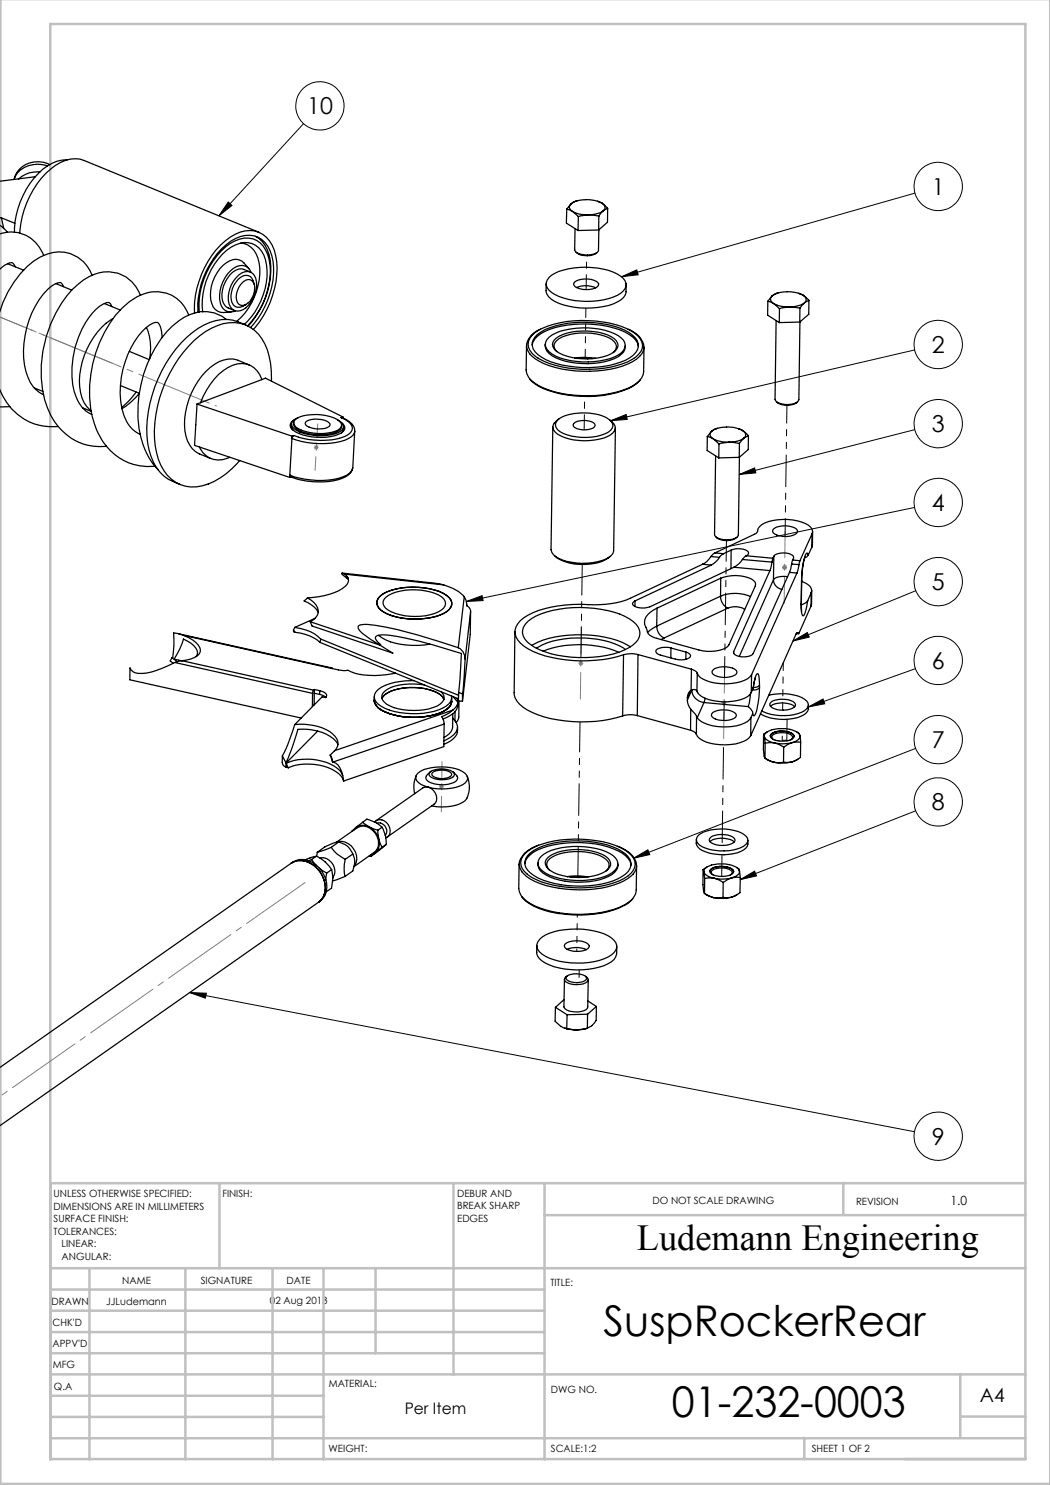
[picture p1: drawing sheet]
<svg xmlns="http://www.w3.org/2000/svg" width="210mm" height="297mm" viewBox="0 0 210 297" stroke-linecap="round" stroke-linejoin="round" font-family="sans-serif">
<g fill="none" stroke="#808080" stroke-width=".2">
<path d="M62.8 89.5h.9M62.9 89.1l.7 .7M63.3 88.9v1.1M63.6 89.1l-.7 .7M156.4 113.5h1M156.6 113.1l.7 .7M156.9 113v1M157.3 113.1l-.7 .7M115.6 132.6h1.1M115.8 132.3l.7 .7M116.2 132.1v1M116.5 132.3l-.7 .7"/>
<path d="M87.8 157.4h1M87.9 157l.8 .7M88.3 156.9v1M88.7 157l-.8 .7M144.3 140.5h1M144.5 140.2l.7 .7M144.8 140v1M145.2 140.2l-.7 .7"/>
</g>
<g fill="none" stroke="#000" stroke-width=".2">
<path d="M60.7 24.7l-16.9 18.5M183 38.6l-58.7 16.7M45.6 40.4l.8 .7-2.6 2.1zM124.3 55.3l3.1-1.3 .2 1zM183 70l-60.9 14.1M122.1 84.1l3.1-1.2 .2 1zM147.8 94.9l3.1-1.3 .3 1zM183 85.9l-35.2 9M182.9 101.5l-89.6 18.8M183.2 118.1l-24.6 10.1M93.3 120.3l3.1-1.2 .2 1zM158.6 128.2l2.9-1.7 .4 .9z"/>
<path d="M183.1 133.7l-21.4 7.7M161.7 141.4l2.9-1.6 .4 1zM183.1 149.7l-56.4 22M126.7 171.7l2.9-1.7 .4 .9zM148 175.9l2.9-1.7 .4 1zM183.1 162.2l-35.1 13.7M37.9 198.5l3.4 .1-.2 1zM37.9 198.5l145 27.8"/>
<circle cx="64" cy="21.2" r="4.8"/>
<circle cx="187.6" cy="37.3" r="4.8"/>
<circle cx="187.6" cy="68.9" r="4.8"/>
<circle cx="187.6" cy="84.7" r="4.8"/>
<circle cx="187.6" cy="100.5" r="4.8"/>
<circle cx="187.6" cy="116.3" r="4.8"/>
<circle cx="187.6" cy="132.1" r="4.8"/>
<circle cx="187.6" cy="147.9" r="4.8"/>
<circle cx="187.6" cy="160.4" r="4.8"/>
<circle cx="187.6" cy="227.2" r="4.8"/>
</g>
<g fill="none" stroke="#c0c0c0" stroke-width=".5">
<path d="M.1 -.1v296.9h209.9v-296.9M10.1 4.8h195v287h-195zM43.9 236.6v17M90.7 236.6v38.3M108.9 236.6v55.3M168.7 236.6v6.3M205.1 236.6h-195v55.3M10.1 253.6h195M10.1 257.9h98.8M17.9 253.6v38.3M37.1 253.6v38.3M54.5 253.6v38.3"/>
<path d="M64.7 253.6v38.3M75.1 253.6v17M108.9 243h96.2M10.1 270.6h98.8M10.1 266.4h98.8M10.1 262.1h98.8M10.1 279.1h54.6M10.1 274.9h195M192.1 274.8v12.7M10.1 287.7h195M10.1 283.4h54.6M160.9 287.5v4.3"/>
<path d="M192.1 283.3h13"/>
</g>
<path d="M157 106.2l-.2 14.5M116.1 139.8l.2-14.4M144.9 133.3l-.2 14.4" fill="none" stroke="#808080" stroke-width=".2" stroke-dasharray="15.2 1.3 1.3 1.3" stroke-dashoffset="9.9"/>
<path d="M23 72.9l-23.1-9.5" fill="none" stroke="#808080" stroke-width=".2" stroke-dasharray="15.2 1.3 1.3 1.3" stroke-dashoffset="-.5"/>
<path d="M43.3 81.2l-43.3-17.8" fill="none" stroke="#808080" stroke-width=".2" stroke-dasharray="15.2 1.3 1.3 1.3" stroke-dashoffset="-1.6"/>
<path d="M63.5 84.8l-.5 9.3" fill="none" stroke="#808080" stroke-width=".2" stroke-dasharray="15.2 1.3 1.3 1.3" stroke-dashoffset="12.5"/>
<path d="M61 176.5l-61.1 42.8" fill="none" stroke="#808080" stroke-width=".2" stroke-dasharray="15.2 1.3 1.3 1.3" stroke-dashoffset="1"/>
<path d="M88.4 152.3l-.1 10.1" fill="none" stroke="#808080" stroke-width=".2" stroke-dasharray="15.2 1.3 1.3 1.3" stroke-dashoffset="12.1"/>
<path d="M124.3 55.3l3.1-1.3 .2 1zM122.1 84.1l3.1-1.2 .2 1zM147.8 94.9l3.1-1.3 .3 1zM93.3 120.3l3.1-1.2 .2 1zM158.6 128.2l2.9-1.7 .4 .9zM161.7 141.4l2.9-1.6 .4 1zM126.7 171.7l2.9-1.7 .4 .9zM37.9 198.5l3.4 .1-.2 1zM148 175.9l2.9-1.7 .4 1zM45.6 40.4l.8 .7-2.6 2.1z" fill="#000"/>
<g fill="none" stroke="#000" stroke-width=".25">
<path d="M7.1 35.3l-7.2 1M8 34.4a5.3 5.3 0 0 0-4.3 1.4M10 32.9a4.9 4.9 0 0 0-7.2 3 5 5 0 0 1 6.4-2.8l.3 .1M13.4 32a8.3 8.3 0 0 0-6.6 3.6 17.3 17.3 0 0 0-3.9 10.9M-.1 46.8a6.8 6.8 0 0 1 8.8 4.3M-.1 45l1.5 1.4M0 43.6h.3M.3 43.6l2.7 1.1M.3 43.6l.4 2M1.5 52.7l3.2 1.3M3 53.4l-.4-.7a.91 .91 0 0 0-1.2 .1l-1.5 1.1M11.2 56.7l3.2 1.3"/>
<path d="M12.7 57.3l-.6-.8a3.3 3.3 0 0 0-2.6 1.4 18.3 18.3 0 0 0-4.3 16.5 6.2 6.2 0 0 0 3.5 4.5M18.4 55.1a7 7 0 0 0-10.5-3.6 18.5 18.5 0 0 0-8 10.8M28.1 59.1a7 7 0 0 0-10.2-3.8 16.1 16.1 0 0 0-6.7 7.2 23.5 23.5 0 0 0-1.7 19.2 11.2 11.2 0 0 0 11.8 7.5M47.2 55.5a2.37 2.37 0 0 1 3.3-.8 4.2 4.2 0 0 1 .2 4.9 3.9 3.9 0 0 1-3.3 2.6 2.33 2.33 0 0 1-1.8-2.8 6.5 6.5 0 0 1 1.6-3.9zM48.2 48.6a4.2 4.2 0 0 1 3.6 4 13.2 13.2 0 0 1-4.4 11.6M48.2 56.8a1.65 1.65 0 0 1 2.2-.6 3.2 3.2 0 0 1-.4 4 1.74 1.74 0 0 1-2.2 .7 2.97 2.97 0 0 1 0-3.5zM49.8 53.7a3 3 0 0 0-3.2-1.8 7.1 7.1 0 0 0-4.5 6.3 4 4 0 0 0 1.5 4.1l1.1 .2 1.5-.1M50.1 54.4a2.98 2.98 0 0 0-4.6 1.3 5.3 5.3 0 0 0-.7 5.2l.4 .4 1.7 .8M50.2 54.5a2.13 2.13 0 0 0-3.5-.8 6.9 6.9 0 0 0-2.4 7.5 2.09 2.09 0 0 0 2.8 1M50.8 56.9a1.86 1.86 0 0 0-1.6-1.8 3.8 3.8 0 0 0-2.9 3.4 2.2 2.2 0 0 0 1.2 3 2.65 2.65 0 0 0 1.7-.6M51.1 47.3a6.5 6.5 0 0 1 3.1 5.9 17.1 17.1 0 0 1-4.6 12M51.8 46.5l-35-14.4a6.1 6.1 0 0 0-5.7 1 18.4 18.4 0 0 0-7.1 13.6"/>
<path d="M109.2 56.8a2.88 2.88 0 0 0 1.7 3.5 15.9 15.9 0 0 0 12.6 .1 2.8 2.8 0 0 0 1.7-3.4M109.8 55.5a8.3 8.3 0 0 1 5.1-1.9 14.4 14.4 0 0 1 9.2 1.6 1.88 1.88 0 0 1 1.1 1.7 1.88 1.88 0 0 1-1 1.7 14.8 14.8 0 0 1-11.5 1 4.5 4.5 0 0 1-3.4-2.6v-.5zM113.3 41.8l1.2 .5M113.3 41.8v2.8l2.3 1.5M114.2 40.7a.88 .88 0 0 0-.3 .9 .88 .88 0 0 0 .6 .7M114.2 40.7l-.9 1.1M114.5 42.3l1.2 1M114.5 42.3a5.7 5.7 0 0 0 3.2 .7M114.9 56.5a4.3 4.3 0 0 1 4.7 0l.1 .3a1.24 1.24 0 0 1-1.2 1 4 4 0 0 1-3.7-.8l-.1-.2zM115 45.7l-.1 4.2a1.2 1.2 0 0 0 1.3 1 4.2 4.2 0 0 0 3.3-.5l.2-.2 .1-4.2M115.1 40.2l-.9 .5M115.2 50.4a3.6 3.6 0 0 0 4.2 .1"/>
<path d="M115.3 57.5l.3-.1a4.7 4.7 0 0 1 3.5 .2M115.4 40.2l-.3 .1M115.7 43.3l-.1 2.8M117.7 43l-2 .3M117.7 43l2.1 .2M119.5 40.2l.2 .1M119.7 40.4l.7 .2M119.7 46l-4.1 .1M119.8 43.2l-.1 2.8M120.4 40.6a.86 .86 0 0 1 .6 .7 .86 .86 0 0 1-.4 .9M120.4 40.6a6.6 6.6 0 0 0-6.2 .1M120.4 40.6l1.1 1.1"/>
<path d="M120.6 42.2a5.2 5.2 0 0 1-2.9 .8M120.6 42.2l-.8 1M121.5 41.7l-.9 .5M121.5 41.7v2.7l-1.8 1.6M154.4 59.2a.91 .91 0 0 0 .3 1.5M154.4 59.2l-.8 1.1M155.3 58.7l-.9 .5M155.6 58.6l-.3 .1M159.7 58.7h.2M159.9 58.8l.7 .3M160.6 59.1a.88 .88 0 0 1 .3 1.5M160.6 59.1a6.6 6.6 0 0 0-6.2 .1"/>
<path d="M160.6 59.1l1.2 1M0 77.9a11.2 11.2 0 0 0 11.6 7.4M6.9 77.6l1.7 .7M20.9 60.7l3.2 1.3M22.4 61.3l-.3-.5-.4-.3a4.7 4.7 0 0 0-3.2 2.1 18.6 18.6 0 0 0-3.7 15.6 6.6 6.6 0 0 0 3.5 4.7M22.6 63.7a15.2 15.2 0 0 0-6.5 14.9 5.5 5.5 0 0 0 2.1 3.5M24.1 77.1l3.8 1.6a13.1 13.1 0 0 1-3.5 3M25.9 70.3l3.9 1.6M27.2 78.4a12.9 12.9 0 0 1-2.9 3.1M29.3 65.5a10.7 10.7 0 0 1 .6 6.3M32.4 67.5l-.4-2.3a.86 .86 0 0 0-.5-.7 .86 .86 0 0 0-.9 .1 12.7 12.7 0 0 0-5.6 7.7 15.9 15.9 0 0 0 .3 12l.3 .4a5.2 5.2 0 0 0 2.4 2.2M37.7 63a7 7 0 0 0-10.3-3.7 18 18 0 0 0-7.5 9.2 22.5 22.5 0 0 0-.2 18.2 11.1 11.1 0 0 0 11.3 6.5"/>
<path d="M38.9 62.6a18.1 18.1 0 0 1 7.2-15.2 5.4 5.4 0 0 1 7.8 .8 11.8 11.8 0 0 1 1 9.5 18.7 18.7 0 0 1-4.2 8.2M39.6 62.5a16.7 16.7 0 0 1 6.6-14.3 5 5 0 0 1 7.4 1 12 12 0 0 1 .4 9.5 17.2 17.2 0 0 1-3.9 6.8M39.9 62.4a15.7 15.7 0 0 1 6.2-13.7 4.7 4.7 0 0 1 6.5 .5 10.4 10.4 0 0 1 .9 8.9 15.6 15.6 0 0 1-4 7.1M40.6 62.4a14 14 0 0 1 5.6-12.9 4.2 4.2 0 0 1 6.6 1.5 13.1 13.1 0 0 1-2.6 12.5l-1.3 1.4M45.3 63.9a7.4 7.4 0 0 0-9.5 .3 21.7 21.7 0 0 0-7.6 12.8 20 20 0 0 0 1.8 14.9l1.7 2.1M49.1 65a8.6 8.6 0 0 0-9.5 .7 25.4 25.4 0 0 0-10.1 18.2 13.9 13.9 0 0 0 2.5 10.5 8.4 8.4 0 0 0 4 2.5M49.8 73a6.6 6.6 0 0 0-5-1 11.5 11.5 0 0 0-6.5 6.6 12.8 12.8 0 0 0-.8 9.6 4.6 4.6 0 0 0 2.4 2.6l2.3 .9M52.4 75.9a4.3 4.3 0 0 0-6.8-2.4 13.2 13.2 0 0 0-5.5 7M52.4 75.9l-12.3 4.6M52.4 75.9l.7-.3 15.5 7.8M54.3 76.2a14.1 14.1 0 0 0-2.6-9.4 7.3 7.3 0 0 0-9.4-1.2 22.7 22.7 0 0 0-9.8 12.3 20.3 20.3 0 0 0-.3 15.2 7.1 7.1 0 0 0 9.5 3.7 15.8 15.8 0 0 0 6.2-4.7M105.3 69.1l-.1 4.9a3.8 3.8 0 0 0 2.5 3.1 23.3 23.3 0 0 0 18.8 .1 3.9 3.9 0 0 0 2.2-2.9l.1-4.9"/>
<path d="M106 75.8a7 7 0 0 0 2.8 2M106 67.4a2.49 2.49 0 0 0 .3 3.8 15.1 15.1 0 0 0 8.8 3 19.8 19.8 0 0 0 12.2-2.4 2.68 2.68 0 0 0 .8-4.1M106.4 67.1l.5-.5a17.4 17.4 0 0 1 10.7-2.5 17.7 17.7 0 0 1 9.4 2.6 2.65 2.65 0 0 1 .7 4.1l-.5 .6a17.7 17.7 0 0 1-10.7 2.5 18.1 18.1 0 0 1-9.4-2.6 2.65 2.65 0 0 1-.7-4.2zM106.4 69a3.8 3.8 0 0 1 2.6-2.7 21.5 21.5 0 0 1 16 .1 4.6 4.6 0 0 1 2.6 2.7l.1 .2M107.5 66.9a13.3 13.3 0 0 1 7.4-2.4 20.2 20.2 0 0 1 10.9 2 3.3 3.3 0 0 1 1.9 2.9 4.7 4.7 0 0 1-3.6 3 21.6 21.6 0 0 1-15-.5 4.6 4.6 0 0 1-2.6-2.7 2.5 2.5 0 0 1 1-2.3zM107.9 65.9l-1.1 .7-.7 .7M109 77.8a23.8 23.8 0 0 0 16.4 0M109 68.9v.3a2.84 2.84 0 0 0 2.2 2.4 15.7 15.7 0 0 0 12.5-.3 2.4 2.4 0 0 0 1.4-2.2M109.9 67.4a12.8 12.8 0 0 1 8.9-1.7 9.6 9.6 0 0 1 5.9 2.3 1.99 1.99 0 0 1-1 3 15.9 15.9 0 0 1-11.6 .6 3.8 3.8 0 0 1-3.1-2.7l.4-1zM110.9 68a9.1 9.1 0 0 1 6.7-1.8 8.7 8.7 0 0 1 5.7 2 1.68 1.68 0 0 1-1.1 2.6 12.5 12.5 0 0 1-10.9-.6 1.52 1.52 0 0 1-.4-2.2zM111.4 70.3a1.48 1.48 0 0 1 .4-2.5 12 12 0 0 1 10.6 .1 1.46 1.46 0 0 1 .3 2.6M114.9 71.6a13.7 13.7 0 0 1 4.2 0"/>
<path d="M115.5 71.7h3M125.8 65.9a6.8 6.8 0 0 1 2.3 1.7M128 76.2l-.8 .6-1.6 1M153.6 60.3l1.1 .4M153.6 60.3l-.1 2.7 2.4 1.5M154.7 60.7l1.2 1M154.7 60.7a5.9 5.9 0 0 0 3.2 .7M155.9 61.7v2.8M157.9 61.4l-2 .3M157.9 61.4l2.1 .2M160 61.6l-.2 18.3a2.07 2.07 0 0 1-2.2 1 2.51 2.51 0 0 1-2.6-1l.2-15.8M160.9 60.6a5.2 5.2 0 0 1-3 .8"/>
<path d="M160.9 60.6l-.9 1M161.8 60.1l-.9 .5M161.8 60.1l-.1 2.8-1.8 1.5-4 .1M2 81.3l-2.1 .1M16.5 81.6l1.7 .7M39.4 80.8l19 6.4M39.4 80.8l-.5 8.3 19.1 6.4M39.9 89.4a4.2 4.2 0 0 0 6.1 2.1M40.1 80.5l-.7 .3M58 95v.5M58.2 95.4l-.2 .1M58.3 84.8a1.14 1.14 0 0 0 .3 1.2"/>
<path d="M58.4 87.7l-.4 7.3M58.4 87.2v.5M58.7 84a1.1 1.1 0 0 0-.7 1 1.1 1.1 0 0 0 .6 1 10.8 10.8 0 0 0 9.6 .6 1.09 1.09 0 0 0 .8-1 1.09 1.09 0 0 0-.6-1M58.7 84.5a1.37 1.37 0 0 0 .9 1.5 10 10 0 0 0 8 .3 1.1 1.1 0 0 0 .7-1.2M58.8 87.1l-.2 .1-.2 .5M58.8 87.1l-.4 .1M59 84a6.4 6.4 0 0 1 4.3-1.1l1 .1a5.5 5.5 0 0 1 3.9 1.6 1.01 1.01 0 0 1-.6 1.4 9.6 9.6 0 0 1-8.4-.6 .93 .93 0 0 1-.2-1.4zM59.6 83.5a1.35 1.35 0 0 0-1.1 1.9 8.2 8.2 0 0 0 6 1.7 5.6 5.6 0 0 0 4-1.2 1.32 1.32 0 0 0-.9-1.9M61.1 84.5a4.3 4.3 0 0 1 4.7 0l.2 .3a.94 .94 0 0 1-1 .9l-.6 .1a4.4 4.4 0 0 1-3.3-.8zM68.2 83.5a3.2 3.2 0 0 1 2.7 2.3v.4M68.2 83.5a3.2 3.2 0 0 1 2.3 2.2 2.98 2.98 0 0 1-2.6 2 16 16 0 0 1-9.1-.6M68.6 83.4l-.4 .1"/>
<path d="M68.6 83.4v.2M68.7 85.4a1.24 1.24 0 0 1-.4 1.2M70.5 93.6a2.54 2.54 0 0 1-2.1 2.1 15.2 15.2 0 0 1-10.4-.4v-.3M70.9 86.2a1.79 1.79 0 0 1-1.2 1.5 15.8 15.8 0 0 1-11.3 0M70.9 86.2l-.3 7.4a2.37 2.37 0 0 1-2.1 1.8 16.4 16.4 0 0 1-10.5-.4M110.6 85.4l-.4 24.5a2.75 2.75 0 0 0 2.3 2.1 12.2 12.2 0 0 0 9.3-.5 1.63 1.63 0 0 0 .9-1.4l.4-24.5M111.7 83.8a10.6 10.6 0 0 1 10.1 .1 1.37 1.37 0 0 1 .8 1.3 1.37 1.37 0 0 1-.9 1.2 11.1 11.1 0 0 1-9.7 0 1.43 1.43 0 0 1-.9-1.2 1.43 1.43 0 0 1 .6-1.4zM111.8 83.8l-.5 .3a1.5 1.5 0 0 0-.7 1.4 1.5 1.5 0 0 0 .9 1.3 11.8 11.8 0 0 0 10.6 .2 1.49 1.49 0 0 0 .2-2.7l-.4-.3M114.7 84.7a3.6 3.6 0 0 1 4.3 .1v.3a2.41 2.41 0 0 1-2.5 .9 1.96 1.96 0 0 1-1.9-1zM141.5 87.3l1.1 .4M141.5 87.3l-.1 2.8 2.4 1.5M142.3 86.2a.88 .88 0 0 0 .3 1.5"/>
<path d="M142.3 86.2l-.8 1.1M142.6 87.7l1.2 1.1M142.6 87.7a6.4 6.4 0 0 0 3.2 .7M143.1 91.2l-.2 15.7a2.51 2.51 0 0 0 2.6 1.1 2.07 2.07 0 0 0 2.2-1l.2-15.6M143.2 85.7l-.9 .5M143.5 85.7l-.3 .1M143.8 88.8v2.8M145.8 88.4l-2 .4M145.8 88.4l2.1 .3M147.6 85.7l.2 .1M147.8 85.8l.7 .3M147.8 91.5l-4 .1"/>
<path d="M147.9 88.7l-.1 2.8M148.5 86.1a.88 .88 0 0 1 .3 1.5M148.5 86.1a6.6 6.6 0 0 0-6.2 .1M148.5 86.1l1.2 1M148.8 87.6a5.2 5.2 0 0 1-3 .8M148.8 87.6l-.9 1.1M149.7 87.1l-.9 .5M149.7 87.1l-.1 2.8-1.8 1.6M155.3 80.4a3.5 3.5 0 0 0 4.2 0M61.5 119.6a2.89 2.89 0 0 1 2 3.5l-.8 .9-.6 .4M61.5 119.6l-.7 .6a4.7 4.7 0 0 1 2.8 2.3M68.4 114.6l18.2 2 2.1 .4"/>
<path d="M68.9 114.8a1.4 1.4 0 0 1 .8 1.3 1.4 1.4 0 0 1-.7 1.2 13.5 13.5 0 0 1-7.5 2.3M68.9 114.8l-.6-.1 1.4 1.2M68.9 114.8l19.8 2.2M69.5 115.5l-.2-.2 .3 .3M76.1 119.1a12.4 12.4 0 0 1 8.7-1.5 7.5 7.5 0 0 1 5.4 2.4 2.07 2.07 0 0 1-1.5 2.7 14.8 14.8 0 0 1-12-.3 1.89 1.89 0 0 1-.6-3.3zM77.2 119.4a10.5 10.5 0 0 1 8.1-1.2 4.7 4.7 0 0 1 3.7 2.1 1.74 1.74 0 0 1-1.3 2.1 12.1 12.1 0 0 1-10.1-.4 1.48 1.48 0 0 1-.4-2.6zM88.7 117a8.7 8.7 0 0 1 4.2 2.3M92.9 119.3l.3 .7 .1 1.1M92.9 119.3l-1.2 10.2M110.9 111.2a9.6 9.6 0 0 0 8.1 1.5l1.6-.5 1.4-.9M140.5 112.9l-14.5 6.8a20.1 20.1 0 0 1-9.8 1.2 21.4 21.4 0 0 0-11.5 2.7 3.1 3.1 0 0 0-1.2 4.4 10.8 10.8 0 0 0 6.8 3.5 28.1 28.1 0 0 0 14.4-.6M140.5 112.9l1.7 .1"/>
<path d="M142.2 111.3a3.8 3.8 0 0 1-1.7 1.6M142.2 111.3l1.7 .2M142.2 113l-15.2 7.2M143 110.6l-.8 .7M143 110.6l1.7 .1M143.2 107.4a3.5 3.5 0 0 0 4.2 .1M143.9 111.5l-.8 .9-.9 .6M144.1 119.2a2.74 2.74 0 0 0 1.5 2.4M144.1 119.2a7.8 7.8 0 0 1 6 .1M144.1 119.2l-12.8 6M144.1 115.6a7.6 7.6 0 0 1 6.6 .5l.3 .3 .1 .8-5.3 11.7a4.3 4.3 0 0 1-3.6 1.4l-2.4-.3-8.5-2.3a2.18 2.18 0 0 1-2-2.1 2.24 2.24 0 0 1 .8-3.2l1.3-.8M144.1 115.6l-12.7 6"/>
<path d="M144.1 115.6v3.6M144.7 110.7l-.8 .8M146.2 110a3.5 3.5 0 0 1 3.5 .4l-.1 .5-.3 .3M146.2 110l-1.5 .7M146.2 110v3.7M146.8 113.4l-16.8 8a3.6 3.6 0 0 1-3.5-.5v-.3l.5-.4M146.8 113.4l7.2 .7M148.5 111.9a4.4 4.4 0 0 1-1.7 1.5M148.5 111.9l5.9 .5M149.3 111.2l-.8 .7M149.3 111.2l5.3 .5M154 114.1l-7.3 16.2"/>
<path d="M154.4 112.4l-.4 1.7M154.6 111.7l-.2 .7M154.7 116a2.04 2.04 0 0 0 1.7 1.9M154.7 116l-6.9 15.3M154.8 111.3a3.1 3.1 0 0 1 2.9-.6 .94 .94 0 0 1 1 .9l-.2 .4M154.8 111.3l-.1 4.7M154.8 111.3l-.2 .4M154.8 105.7a4.5 4.5 0 0 1 4.5 .1l.2 .3a.96 .96 0 0 1-1 1 4.5 4.5 0 0 1-3.9-.6v-.6zM157.5 115.4l-.4-.1a2.94 2.94 0 0 0-2.4 .7M157.9 114.5l-7.3 16.2a3.2 3.2 0 0 1-3.7 .2l-.2-.6M157.9 114.5l1.5 .1M158.3 112.8l-.4 1.7"/>
<path d="M158.3 112.8l1.5 .1M158.5 112l-.2 .8M158.5 112l1.5 .1M159.4 114.6l-9.1 20.3M159.8 112.9l-.4 1.7M160 112.1l-.2 .8M160.3 116.3a2.71 2.71 0 0 1 2 1.8l-.1 .4M160.3 116.1l-.1 4.8M161 111.4a14.1 14.1 0 0 0-.7 4.7M161.6 111l-.2-.4a5.5 5.5 0 0 0-.9 3l-.2 2.6v-.1M161.6 111l-.3 .4-.4 .2M162.2 118.5v2.7"/>
<path d="M162.2 118.5l-.7 1.7M162.3 118.1l-.1 3.1M162.4 109.4l-.8 1.6M162.4 106.7a1.4 1.4 0 0 0-.7-1.6 10.3 10.3 0 0 0-9.4-.2 1.66 1.66 0 0 0-.8 1.5l-.6 .5-7.9 3.7M162.4 106.7l-2.4 5.4M162.4 106.7v2.7M162.5 106.3l-.1 3.1M34.4 131.5l-.4 .7 .6 .5M34.4 131.5h.1M34.8 131.8l.6 .6M34.8 131.8l1.5 .3M35 132.5l-2.6 1.2a8.7 8.7 0 0 1-5.3 .9l-.5-.2-.6-.8v2.4l34.3 7.6"/>
<path d="M35 132.5l27.5 6.2M35.7 126.7l30.7 6.9M36.4 132.1l-1.4 .4M36.4 132.1l26.4 5.9M36.8 127.1a4.7 4.7 0 0 1 3.3 2.8 1.62 1.62 0 0 1-1.2 1.6l-1.5 .5-1 .1M36.8 127.1l-2.1-.5a20.2 20.2 0 0 1-.2 5l-.1-.1M36.8 127.1l29.4 6.6M39.2 131.3a1.48 1.48 0 0 0-.5-2.2l-.5-.4-1.5-.9a14.7 14.7 0 0 1-1.9 4M58.7 126l.3 .5M58.7 126v.3l.3 .2M58.9 125.5a8.2 8.2 0 0 1 5.2 2.3M58.9 125.5l-.2 .5"/>
<path d="M59 126.5a8.5 8.5 0 0 1 5 2M62.1 124.4l.3 .8 16.2 5.4-2.6-1.6M62.1 124.4l13.9 4.6M62.5 138.7v2.6M62.8 138l-.3 .7M62.9 137.9l1.1 .2M62.9 137.9l-.1 .1M62.9 137.9v.7M62.9 138.6l1 .3M62.9 138.6l-.1 2.4M63 123.7l-4.1 1.8M63.9 138.9l1.3 .6"/>
<path d="M64 138.1l.7 .3a.69 .69 0 0 1 .5 1.1l-.8-.1-5.5 5.5M64 138.1l-.1 .8M64 128.5l27.7 11.3M64.1 127.8l-.1 .7M64.1 127.8l27.6 11.3M66.2 133.7l2.5 .4h.9a13.7 13.7 0 0 0 8.9 .7l.6-.2M66.2 133.7l.2-.1 .1 .1M74.9 139.3a2.34 2.34 0 0 0 1.3 2.7 15.2 15.2 0 0 0 12.4 .3 2.52 2.52 0 0 0 1.7-2.7M75.7 127.1a10.6 10.6 0 0 0 6.8 2l3.5-.3M76 129l-3.5-2.3-.5-.5-.4-.5v-.4a1.11 1.11 0 0 1 1.2-.4 30.1 30.1 0 0 1 6.6 1l4.1 1.1 8.2 2.5M76.2 129a1.83 1.83 0 0 1-1.1-1.6 1.52 1.52 0 0 1 1.3-.4l3.2 .3a91.4 91.4 0 0 1 12.7 3.4l-.6 7.8M76.4 139.7a4.3 4.3 0 0 1 3.4-1.9 11.6 11.6 0 0 1 8.3 1.2l.7 .9"/>
<path d="M82.8 136.1a11.7 11.7 0 0 0-7.2 1.8 1.77 1.77 0 0 0 0 2.9 12.2 12.2 0 0 0 7.9 1.9 10 10 0 0 0 6.3-1.9 1.74 1.74 0 0 0 .5-1.6M84.9 137a12.2 12.2 0 0 0-7.4 .9 1.59 1.59 0 0 0-1.1 1.4 1.59 1.59 0 0 0 1 1.6 12 12 0 0 0 10.6-.1 1.44 1.44 0 0 0 .2-2.4M90.6 139.3l1 1.2a2.46 2.46 0 0 1-1 1.5M91.4 139.7l.2 .5M91.7 129.5a2.41 2.41 0 0 1 1.3 2.3M91.7 138.5l.8 .3M91.7 138.5v1.7h.8M92.5 138.8v1.4M93 131.8l-.5 7M93.3 121.1a1.34 1.34 0 0 1 .8 1.2M93.3 120.9v.2M94.1 122.3v4.6l-1.6 13.3"/>
<path d="M94.1 122.3l-1.1 9.5M103 126.3l-.2 12.2a4.2 4.2 0 0 0 2.6 3.5 25.9 25.9 0 0 0 15.1 2.1l4-.9M105.6 124.2a15.9 15.9 0 0 1 9-2.7 23.4 23.4 0 0 1 10.4 1.8 5.3 5.3 0 0 1 2.9 2.8 3.2 3.2 0 0 1-2.2 3.5 22 22 0 0 1-12.8 1.7 12.2 12.2 0 0 1-7.9-3.5 2.55 2.55 0 0 1 .6-3.6zM106.3 129.1a20.6 20.6 0 0 1 11.8-2.1l1.4 .2a15.7 15.7 0 0 1 6.6 2.2M107.3 129.6a17.6 17.6 0 0 1 10.9-1.9 13.8 13.8 0 0 1 6.9 2.2M108.6 130.2a21 21 0 0 1 15.2 .3M124.7 130.9l-.2 12.3M127 120.2v1.1M127.6 130.9a5.5 5.5 0 0 0-2.9 0M127.6 130.9l10.7 2.9M127.6 130.9l-.1 12.2M131.3 125.2a2.58 2.58 0 0 0 1.5 2.4"/>
<path d="M131.3 125.2l-1.8 1.3M131.4 121.6l-.1 3.6M132.8 127.6l-.6 .3M134.2 129.6a3.2 3.2 0 0 0-3 .5v.2l.4 .5 3.5 1a3 3 0 0 0 3-.5l-.1-.5-.8-.4M134.2 129.6l3 .8M134.2 129.6v2M137.2 130.4v1.5M137.5 139.5v.5M138.1 138.1l-.6 1.4M138.2 138.1l.4-.2h.5l.3 .4M138.2 138.1a1.77 1.77 0 0 0-.7 1.4M138.3 133.8a1.66 1.66 0 0 1 1.2 .9"/>
<path d="M138.3 133.8l-.1 4.3M139.4 138.3a3.9 3.9 0 0 0 3.2 1.8 10.6 10.6 0 0 0 6.9-.8l.7-.8M139.5 134.7a4.5 4.5 0 0 0 3.7 1.9 9 9 0 0 0 6.8-1.2l.3-.5M139.5 134.7l-.1 3.6M141 139.7l-.2 .8M142.6 134a4.1 4.1 0 0 1 4.7 .1l.1 .3a1.28 1.28 0 0 1-1.3 1 4 4 0 0 1-3.7-.8zM145.6 121.6a3.6 3.6 0 0 1 3.3 .3M145.6 121.6l-12.8 6M146.7 130.3v.4M150.1 138.8l-.5 2.5M150.3 134.9l-.1 3.6M150.6 137.7l-.4 .8"/>
<path d="M150.6 137.6v.1M151.1 135.5l-.5 2.1M151.9 137.5a15 15 0 0 1-1 5.6l-.1 .1-.3-.4M151.9 137v-.7a1.89 1.89 0 0 0-.4-1.6 1.81 1.81 0 0 0-.6 1.5l-.3 1.5M151.9 137l-.4 .4-.9 .1M151.9 137.5l-.4 .4-1 .1M151.9 137v.5M153.7 139.1a9.8 9.8 0 0 1 7.2 .8 1.24 1.24 0 0 1 .8 1.1 1.24 1.24 0 0 1-.8 1.2 10 10 0 0 1-8.6 0M159.3 126.7h.4M159.3 126.6l.3 .1M159.6 126.7l-.2-.2-.2 .3-9.1 20.3M160.2 120.9l.1-.1v1.5"/>
<path d="M161.5 120.2l-.2 1.5a2.06 2.06 0 0 1-.7 1.5 2.04 2.04 0 0 1-.4-1.6v-.7M161.5 120.2l-.3 .3-.9 .5M162.2 121.2l-2.4 5.4-.1 .1h-.1M56.5 151.2l.7 1.3M56.5 151.2l-.1 1.3a.93 .93 0 0 0 .8 .9M57.2 152.5v.9M57.2 153.4l.4 .2M57.3 152.7a10.5 10.5 0 0 1 10.6 1.4l.6 1M57.3 152.7l.3 .9M57.6 153.6a10.8 10.8 0 0 1 10.1 1.1l.8 1 .2 .5M58.9 144.9a10.8 10.8 0 0 1 7.6 1.9 2.09 2.09 0 0 1 .4 3.3M58.9 144.9l-1.3 3.9-1.1 2.4"/>
<path d="M63.5 146.2l-6.2 6.5M66 151l.3 .5 .2 .9M66 151l.5 1.4M66.5 152.4h.1M66.6 152.4a4 4 0 0 1 2.1 3.8M66.9 150.1l-.9 .9M67.6 148.9a6.6 6.6 0 0 0-5-2.9l-3-.1-1.3 3.9-1.1 2.7M83.3 155.1l-.5 1.6 .1 2M83.6 154.6a8.2 8.2 0 0 1 5.6-1.2 5.6 5.6 0 0 1 4.1 1.6 1.26 1.26 0 0 1-.8 1.9 9.9 9.9 0 0 1-8.8-.3 1.19 1.19 0 0 1-.1-2zM85.7 157.4l-1 .1-9.5 6.6M85.7 157.4a2.27 2.27 0 0 1 1.3 3.3l-9.5 6.7M86 154.4a4.4 4.4 0 0 1 4.8 .2l.1 .3a1.77 1.77 0 0 1-2 1 3.2 3.2 0 0 1-3.1-.9z"/>
<path d="M86.2 154.3a1.77 1.77 0 0 0-1 1.3 3.1 3.1 0 0 0 3 1.3 3.8 3.8 0 0 0 3.3-1 1.46 1.46 0 0 0-.9-1.6M86.5 154.5a3.5 3.5 0 0 1 3.7 .1l.1 .2a2.03 2.03 0 0 1-2.3 .9 1.69 1.69 0 0 1-1.6-.9zM88.8 144.8l-22.2 7.6M88.8 144.8v4.5l-20.1 6.9M90.5 143.6l.5 .5M90.6 142.8l-.1 2.6a2.62 2.62 0 0 1-1.7 2.1M90.6 142l-.7 .6-1.6 .7 .5 .9v.6M90.6 142l-23.7 8.1M91 144.1a1.86 1.86 0 0 1-.3 2.9l-1.9 1.2M91 142.3v1.8M91.5 145.4a3.3 3.3 0 0 1-2.6 3.4l-.1 .1M91.6 140.3a2.6 2.6 0 0 1-1.5 2.7l-1.5 .8"/>
<path d="M91.8 140.2v3.2l-.3 .7-.3 .4M93.5 155.3a4.9 4.9 0 0 1-.5 4.9 8.8 8.8 0 0 1-6.7 1M127.5 143.1a5.1 5.1 0 0 0-3 .1M127.5 143.1l10.6 2.9M137.5 140a3 3 0 0 0 .6 1.8M137.5 140l.9-2a2.67 2.67 0 0 0 2.4 2.5M138.1 146a1.66 1.66 0 0 1 1.2 .9M138.1 141.8l1.2 1.5M138.1 141.8v4.2M139.3 146.9a4.5 4.5 0 0 0 3.7 1.9 8.6 8.6 0 0 0 6.8-1.2l.3-.5M139.3 143.3v3.6M139.3 143.3l.2 .2"/>
<path d="M139.5 143.5a6.2 6.2 0 0 0 4.9 1.9 7.7 7.7 0 0 0 5.5-1.5l.3-.4M140.8 140.5l-1.3 3M140.8 140.5l8.8 .8M142.6 142.5a4.6 4.6 0 0 1 4.4 .1l.2 .3a.92 .92 0 0 1-.9 1 4.6 4.6 0 0 1-3.9-.6l-.1-.5zM149.6 141.3l.9 1v.5M150.2 143.5l-.1 3.6M150.5 142.8l-.3 .7M152.7 146.9l.2 .4M152.7 146.9v3l.1 1.3 .2 .4M152.9 147.3a2.5 2.5 0 0 0 2 1.3M152.9 147.3l.1 1.3M153 151.6l.7 .5 1.1 .4"/>
<path d="M153 151.6l1.8 .9M153 148.6v3M153.2 146.5l-.5 .4M153.5 146.4l-.3 .1M154.1 147.2a1.82 1.82 0 0 1 2-1 2.8 2.8 0 0 1 2.7 1M154.1 141.3a4.3 4.3 0 0 1 4.8 .1M154.2 146.9a3.9 3.9 0 0 1 4.5 0l.1 .3a1.16 1.16 0 0 1-1.1 .9l-1.2 .1a3.1 3.1 0 0 1-2.4-.8zM154.2 140.4a4.5 4.5 0 0 1 4.8 .2l.1 .3a1.16 1.16 0 0 1-1.1 .9l-.6 .2a4.1 4.1 0 0 1-3.3-.7l-.1-.6zM154.7 147.9l-.4-.4a1.07 1.07 0 0 1 1.2-.9 3.1 3.1 0 0 1 3 .6v.3l-.3 .5M154.9 148.6h-1.9M154.9 148.6l.8 .2 1 .6M156.7 152.4l-1.9 .1"/>
<path d="M156.7 149.4v3M158.4 152.4h-1.7M158.4 152.4a9 9 0 0 1-3.6 .1M158.4 148.5a7.4 7.4 0 0 1-3.5 .1M158.4 148.5l-1.7 .9M158.8 147.2v.1M159.4 146.4l.5 .4 .1 .4M159.6 151.8l-1.2 .6M160 147.2a2.28 2.28 0 0 0-2-1.3 6.2 6.2 0 0 0-5 .8l-.1 .6M160 147.2a1.57 1.57 0 0 1-1.6 1.3M160 147.2l.1 1.3M160.1 148.5h-1.7"/>
<path d="M160.1 148.5v3l-1.7 .9M161.7 141a1.84 1.84 0 0 1-1.4 2.2 10 10 0 0 1-8.2-.4M58.2 172.6a4.2 4.2 0 0 1 5.7 1.7 4.8 4.8 0 0 1 .4 5.5l-.6 .6M58.2 172.6a4.3 4.3 0 0 1 5.8 1.7 4.5 4.5 0 0 1-.2 6.1h-.1M58.2 172.6a4 4 0 0 1 5.5 .8 4.8 4.8 0 0 1 .9 6.3l-.9 .7M58.2 172.6l-58.2 40.9M62.3 171.9l1 1.3M62.3 171.9l-.6 .3M63.3 171.2l1.8 1.2 1.2 1.5M63.3 171.2l-2.3 .8M63.3 171.2l-1 .7M63.5 170.5l-.2 .8"/>
<path d="M63.9 173.6l1.4 1M64 171.6a2.56 2.56 0 0 1 2.5 1.1 2.56 2.56 0 0 1 .1 2.8M65.3 174.6l-.2 1.5M66.3 169.5l-2.8 1M66.3 169.5a6.7 6.7 0 0 0 2.7 2.4M66.3 173.9a6.6 6.6 0 0 1 0 3.8l-1 .6M66.3 173.9l-1 .7M67.3 168.4l4.1-2.8a2.4 2.4 0 0 1 3.2 .5 2.86 2.86 0 0 1 .3 4.4l-4.1 2.9M67.4 168.4a3.2 3.2 0 0 1 4 3.4l-.1 .6-.5 .8M67.8 168.4a3.7 3.7 0 0 1 2.8 2.4M67.8 168.4l-.8 .1a11.6 11.6 0 0 0-3.5 2M67.8 168.4l-1.5 1.1"/>
<path d="M69 175.3l-2.5 .9M69 171.9a7.6 7.6 0 0 0 0 3.4M70.6 170.8a3.6 3.6 0 0 1 0 3.4l-1.6 1.1M70.6 170.8l-1.6 1.1M71.2 165.5l-.4 .5M71.2 165.5l-.9 .8M72.5 164.5l1.3 .9M72.5 164.5l.9-.7 .4 .2a5.9 5.9 0 0 1 2.6 1.4M72.5 164.5l-1.3 1M73.8 165.4a3.9 3.9 0 0 1 2 2.5M73.8 165.4l1.8 .6M73.8 165.4a2.46 2.46 0 0 0-2.6 .1"/>
<path d="M73.8 171.2l.4 .1M74.9 164.4a1.8 1.8 0 0 1 3 1.1 1.54 1.54 0 0 1-.7 2.1M75.1 170.5l-.9 .4M75.1 170.5l-.9 .8M75.4 164.6a1.57 1.57 0 0 1 1.7 .7 1.57 1.57 0 0 1-.1 1.8M75.6 166l.2 1.9M75.8 167.9l.6 1.6M75.8 167.9a2.55 2.55 0 0 1-.7 2.6M76.4 165.4a6.5 6.5 0 0 1 .9 3.5M76.4 169.5l-1.3 1M76.4 165.4l-.8 .6M77.3 168.9l-3.1 2.4"/>
<path d="M77.3 168.9l-.9 .6M103.8 172.8v5a3.8 3.8 0 0 0 2.2 2.9 22.9 22.9 0 0 0 18.8 .3 3.8 3.8 0 0 0 2.4-3l.1-4.9M104.4 179.5a10.9 10.9 0 0 0 6.9 3.1l.5 .1M104.6 171.1a2.71 2.71 0 0 0 .7 4.2 17.3 17.3 0 0 0 9.4 2.6 19 19 0 0 0 11-2.3 2.7 2.7 0 0 0 1-4.2M105 172.7a3.9 3.9 0 0 1 2.6-2.7 21.5 21.5 0 0 1 15.9 .1 3.9 3.9 0 0 1 2.7 2.9M105 170.7a12.3 12.3 0 0 1 7.1-2.7 22.4 22.4 0 0 1 12.8 2 3.9 3.9 0 0 1 2.1 2.9 4.4 4.4 0 0 1-3.1 3.3 23.2 23.2 0 0 1-16.7-.3l-1.7-1a2.58 2.58 0 0 1-.5-4.2zM105.5 171.1a11.9 11.9 0 0 1 8-2.9 19.6 19.6 0 0 1 10.9 2.1 2.6 2.6 0 0 1 1.3 4 11.9 11.9 0 0 1-8 2.9 19.6 19.6 0 0 1-10.9-2.1 3.2 3.2 0 0 1-1.8-2.8zM107.6 172.6a2.3 2.3 0 0 0 1.6 2.4 15.2 15.2 0 0 0 13.2-.1 2.28 2.28 0 0 0 1.2-2.1M107.6 169a7.1 7.1 0 0 0-3 2M108.2 171.3a11.3 11.3 0 0 1 7.6-2l1.2 .1a9.7 9.7 0 0 1 6.1 2.2 1.86 1.86 0 0 1-.7 3 13.9 13.9 0 0 1-9.4 1.3 7.4 7.4 0 0 1-5.3-2.6 1.7 1.7 0 0 1 .5-2zM109.6 171.5a10.5 10.5 0 0 1 8.1-1.4 6.2 6.2 0 0 1 4.2 2 1.48 1.48 0 0 1-.8 2.2 12.3 12.3 0 0 1-11-.1 1.57 1.57 0 0 1-.5-2.7zM109.9 174a1.51 1.51 0 0 1-.5-1.5 1.51 1.51 0 0 1 1.1-1.1 12.2 12.2 0 0 1 10 0 1.79 1.79 0 0 1 1.2 2.2l-.5 .6"/>
<path d="M113.5 175.3l2.5-.1 1.7 .2M114 175.4h3.1M123.6 169.3a7 7 0 0 1 3 2M126.4 179.9l-.9 .8-.7 .4M139.3 167.9a2.17 2.17 0 0 0 2 2.5 9.8 9.8 0 0 0 7.5-.4 1.67 1.67 0 0 0 .8-1.9M139.6 167.1a8.6 8.6 0 0 1 7.2-1 4 4 0 0 1 2.7 1.6 1.31 1.31 0 0 1-.7 1.5 9.9 9.9 0 0 1-8.8-.1 1.26 1.26 0 0 1-.4-2zM140.6 173.9l.2 .5M140.6 173.9v3l.1 1.4 .2 .4M140.8 174.4a2.35 2.35 0 0 0 2 1.2M140.8 174.4l.1 1.3M140.9 178.7l.4 .3 1.4 .5M140.9 178.7l1.8 .8"/>
<path d="M140.9 175.7v3M141.1 173.6l-.5 .3M141.4 173.4l-.3 .2M142 174.3a1.82 1.82 0 0 1 2-1 2.7 2.7 0 0 1 2.7 1M142 168.3a4.3 4.3 0 0 1 4.8 .1M142.1 173.9a4.1 4.1 0 0 1 4.5 .1l.1 .2a1.1 1.1 0 0 1-1.1 1l-1.2 .1a3.1 3.1 0 0 1-2.4-.8zM142.1 167.5a4.5 4.5 0 0 1 4.8 .2l.1 .3a1.16 1.16 0 0 1-1.1 .9l-.6 .1a4.1 4.1 0 0 1-3.3-.7l-.1-.2zM142.6 175l-.4-.5a1.07 1.07 0 0 1 1.2-.8 3.2 3.2 0 0 1 3 .6l-.1 .5-.3 .2M142.8 175.6l-1.9 .1M142.8 175.6l.8 .3 1 .6M144.6 179.5h-1.9M144.6 176.5v3"/>
<path d="M146.3 179.5h-1.7M146.3 179.5a9 9 0 0 1-3.6 0M146.4 175.6a7.6 7.6 0 0 1-3.6 0M146.4 175.6l-1.8 .9M146.7 174.3h.1M147.3 173.5l.5 .3 .1 .4M147.5 178.9l-1.2 .6M147.9 174.2a3.2 3.2 0 0 0-2.9-1.4 5.7 5.7 0 0 0-4.1 1l-.1 .6M147.9 174.2a1.55 1.55 0 0 1-1.5 1.4M147.9 174.2l.2 1.3M148.1 175.5l-1-.1-.7 .2M148.1 175.5l-.1 3-1.7 1"/>
<path d="M63.7 180.4l-63.7 44.8M107.4 189.1a2.84 2.84 0 0 0 1.7 3.5 15.7 15.7 0 0 0 12.5 .2 2.89 2.89 0 0 0 1.8-3.5M107.9 187.9a9.1 9.1 0 0 1 6.3-2.1 13.9 13.9 0 0 1 8.1 1.8 1.9 1.9 0 0 1 1 1.7 1.9 1.9 0 0 1-1 1.7 14.7 14.7 0 0 1-11.4 1 4.4 4.4 0 0 1-3.5-2.6l.2-1zM112.8 199.9l-1.7 1.6M112.9 195.9l-.1 5.5a2.14 2.14 0 0 0 2.2 1 3.3 3.3 0 0 0 2.5-.7l.2-5.7M113 188.8a4.3 4.3 0 0 1 4.7 .1l.2 .3a1.24 1.24 0 0 1-1.2 .9 4.5 4.5 0 0 1-3.6-.4l-.2-.6zM113.4 195.2a3.6 3.6 0 0 1 3.8 .2l.1 .2a2.19 2.19 0 0 1-2.5 .9 2 2 0 0 1-1.6-.7zM113.4 189.9l.3-.2a4.9 4.9 0 0 1 3.6 .2M113.5 195.2a.67 .67 0 0 0-.6 .5 .67 .67 0 0 0 .3 .7 4.4 4.4 0 0 0 4.2 0l.2-.6-.5-.5M124.6 181.2a22.3 22.3 0 0 1-12.7 1.5M111.1 201.5l-.1 2.8a4.1 4.1 0 0 0 2.3 1.4M111.1 201.5l2.3 1.4"/>
<path d="M112.9 205.6l2.5 .4M113.3 205.7l2.1 .3M113.4 202.9l-.1 2.8M117.5 205.6l-2.1 .4M117.5 202.8l-4.1 .1M117.5 202.8v2.8M117.6 200.2l1.7 1.1M119.3 201.3l-.1 2.8a3.3 3.3 0 0 1-1.7 1.5M119.3 201.3l-1.8 1.5"/>
</g>
<path d="M156.3 146.2a2.4 2.4 0 0 1 2.5 1 2.27 2.27 0 0 1-2.5 1 2.73 2.73 0 0 1-2.2-.9 .95 .95 0 0 1 1-.9l1.2-.2" fill="none" stroke="#000" stroke-width=".2" stroke-dasharray="6.3 1.3 1.3 1.3 1.3 1.3" stroke-dashoffset="4"/>
<path d="M156.5 142l.2-9.4" fill="none" stroke="#000" stroke-width=".2" stroke-dasharray="6.3 1.3 1.3 1.3 1.3 1.3" stroke-dashoffset="4.8"/>
<path d="M157 107.3l.4-26.3" fill="none" stroke="#000" stroke-width=".2" stroke-dasharray="6.3 1.3 1.3 1.3 1.3 1.3" stroke-dashoffset="2.8"/>
<path d="M144.8 144.1v-3.8M156.4 148.1l1-.1M156.5 147.2l-.1 .9M157.4 148v-4.2M144.3 175.3l.1-4.4M115.8 195.5v-1.5" fill="none" stroke="#000" stroke-width=".2" stroke-dasharray="6.3 1.3 1.3 1.3 1.3 1.3"/>
<path d="M144.4 169.1l.3-20.1" fill="none" stroke="#000" stroke-width=".2" stroke-dasharray="6.3 1.3 1.3 1.3 1.3 1.3" stroke-dashoffset="-.5"/>
<path d="M144.9 135.5l.4-27.4" fill="none" stroke="#000" stroke-width=".2" stroke-dasharray="6.3 1.3 1.3 1.3 1.3 1.3" stroke-dashoffset="2.2"/>
<path d="M115.4 190.3l.1-7.3" fill="none" stroke="#000" stroke-width=".2" stroke-dasharray="6.3 1.3 1.3 1.3 1.3 1.3" stroke-dashoffset="5.9"/>
<path d="M115.6 175.5l.4-31.1" fill="none" stroke="#000" stroke-width=".2" stroke-dasharray="6.3 1.3 1.3 1.3 1.3 1.3" stroke-dashoffset=".3"/>
<path d="M116.2 131.5l.3-18.6" fill="none" stroke="#000" stroke-width=".2" stroke-dasharray="6.3 1.3 1.3 1.3 1.3 1.3" stroke-dashoffset=".2"/>
<path d="M116.8 86l.1-6.7" fill="none" stroke="#000" stroke-width=".2" stroke-dasharray="6.3 1.3 1.3 1.3 1.3 1.3" stroke-dashoffset="3.3"/>
<path d="M117 71.8l.2-10.2" fill="none" stroke="#000" stroke-width=".2" stroke-dasharray="6.3 1.3 1.3 1.3 1.3 1.3" stroke-dashoffset="4.4"/>
<path d="M117.2 57.9l.1-6.8" fill="none" stroke="#000" stroke-width=".2" stroke-dasharray="6.3 1.3 1.3 1.3 1.3 1.3" stroke-dashoffset="3.4"/>
<g font-size="8.5">
<text x="120.7" y="267.2">SuspRockerRear</text>
<text x="134.4" y="283.5">01-232-0003</text>
</g>
<text font-size="7.3" x="127.4" y="249.9">Ludemann Engineering</text>
<g font-size="4.7">
<text x="61.4" y="22.9">10</text>
<text x="186.4" y="39">1</text>
<text x="186.4" y="70.6">2</text>
<text x="186.4" y="86.4">3</text>
<text x="186.4" y="102.2">4</text>
<text x="186.4" y="118">5</text>
<text x="186.4" y="133.8">6</text>
<text x="186.4" y="149.6">7</text>
<text x="186.4" y="162.1">8</text>
<text x="186.4" y="228.9">9</text>
</g>
<text font-size="3.9" x="196" y="280.4">A4</text>
<text font-size="3.2" x="80.9" y="282.8">Per Item</text>
<text font-size="2.5" x="190.1" y="240.9">1.0</text>
<g font-size="2">
<text x="10.7" y="239.5">UNLESS OTHERWISE SPECIFIED:</text>
<text x="44.5" y="239.5">FINISH:</text>
<text x="91.4" y="239.4">DEBUR AND</text>
<text x="10.7" y="242">DIMENSIONS ARE IN MILLIMETERS</text>
<text x="10.7" y="244.5">SURFACE FINISH:</text>
<text x="91.4" y="241.9">BREAK SHARP</text>
<text x="91.4" y="244.4">EDGES</text>
<text x="130.5" y="240.8">DO NOT SCALE DRAWING</text>
<text x="171.2" y="241">REVISION</text>
<text x="10.7" y="247">TOLERANCES:</text>
<text x="12.3" y="249.5">LINEAR:</text>
<text x="12.3" y="252">ANGULAR:</text>
<text x="24.4" y="256.9">NAME</text>
<text x="40.1" y="256.8">SIGNATURE</text>
<text x="57.3" y="256.8">DATE</text>
<text x="110.1" y="257.1">TITLE:</text>
<text x="10.3" y="260.9">DRAWN</text>
<text x="21.3" y="261">JJLudemann</text>
<text x="54" y="260.8">02 Aug 2013</text>
<text x="10.5" y="269.3">APPV'D</text>
<text x="10.5" y="265.2">CHK'D</text>
<text x="10.6" y="273.6">MFG</text>
<text x="10.8" y="278">Q.A</text>
<text x="65.8" y="277.4">MATERIAL:</text>
<text x="110.2" y="278.5">DWG NO.</text>
<text x="65.7" y="290.4">WEIGHT:</text>
<text x="110.2" y="290.5">SCALE:1:2</text>
<text x="162.4" y="290.4">SHEET 1 OF 2</text>
</g>
</svg>
